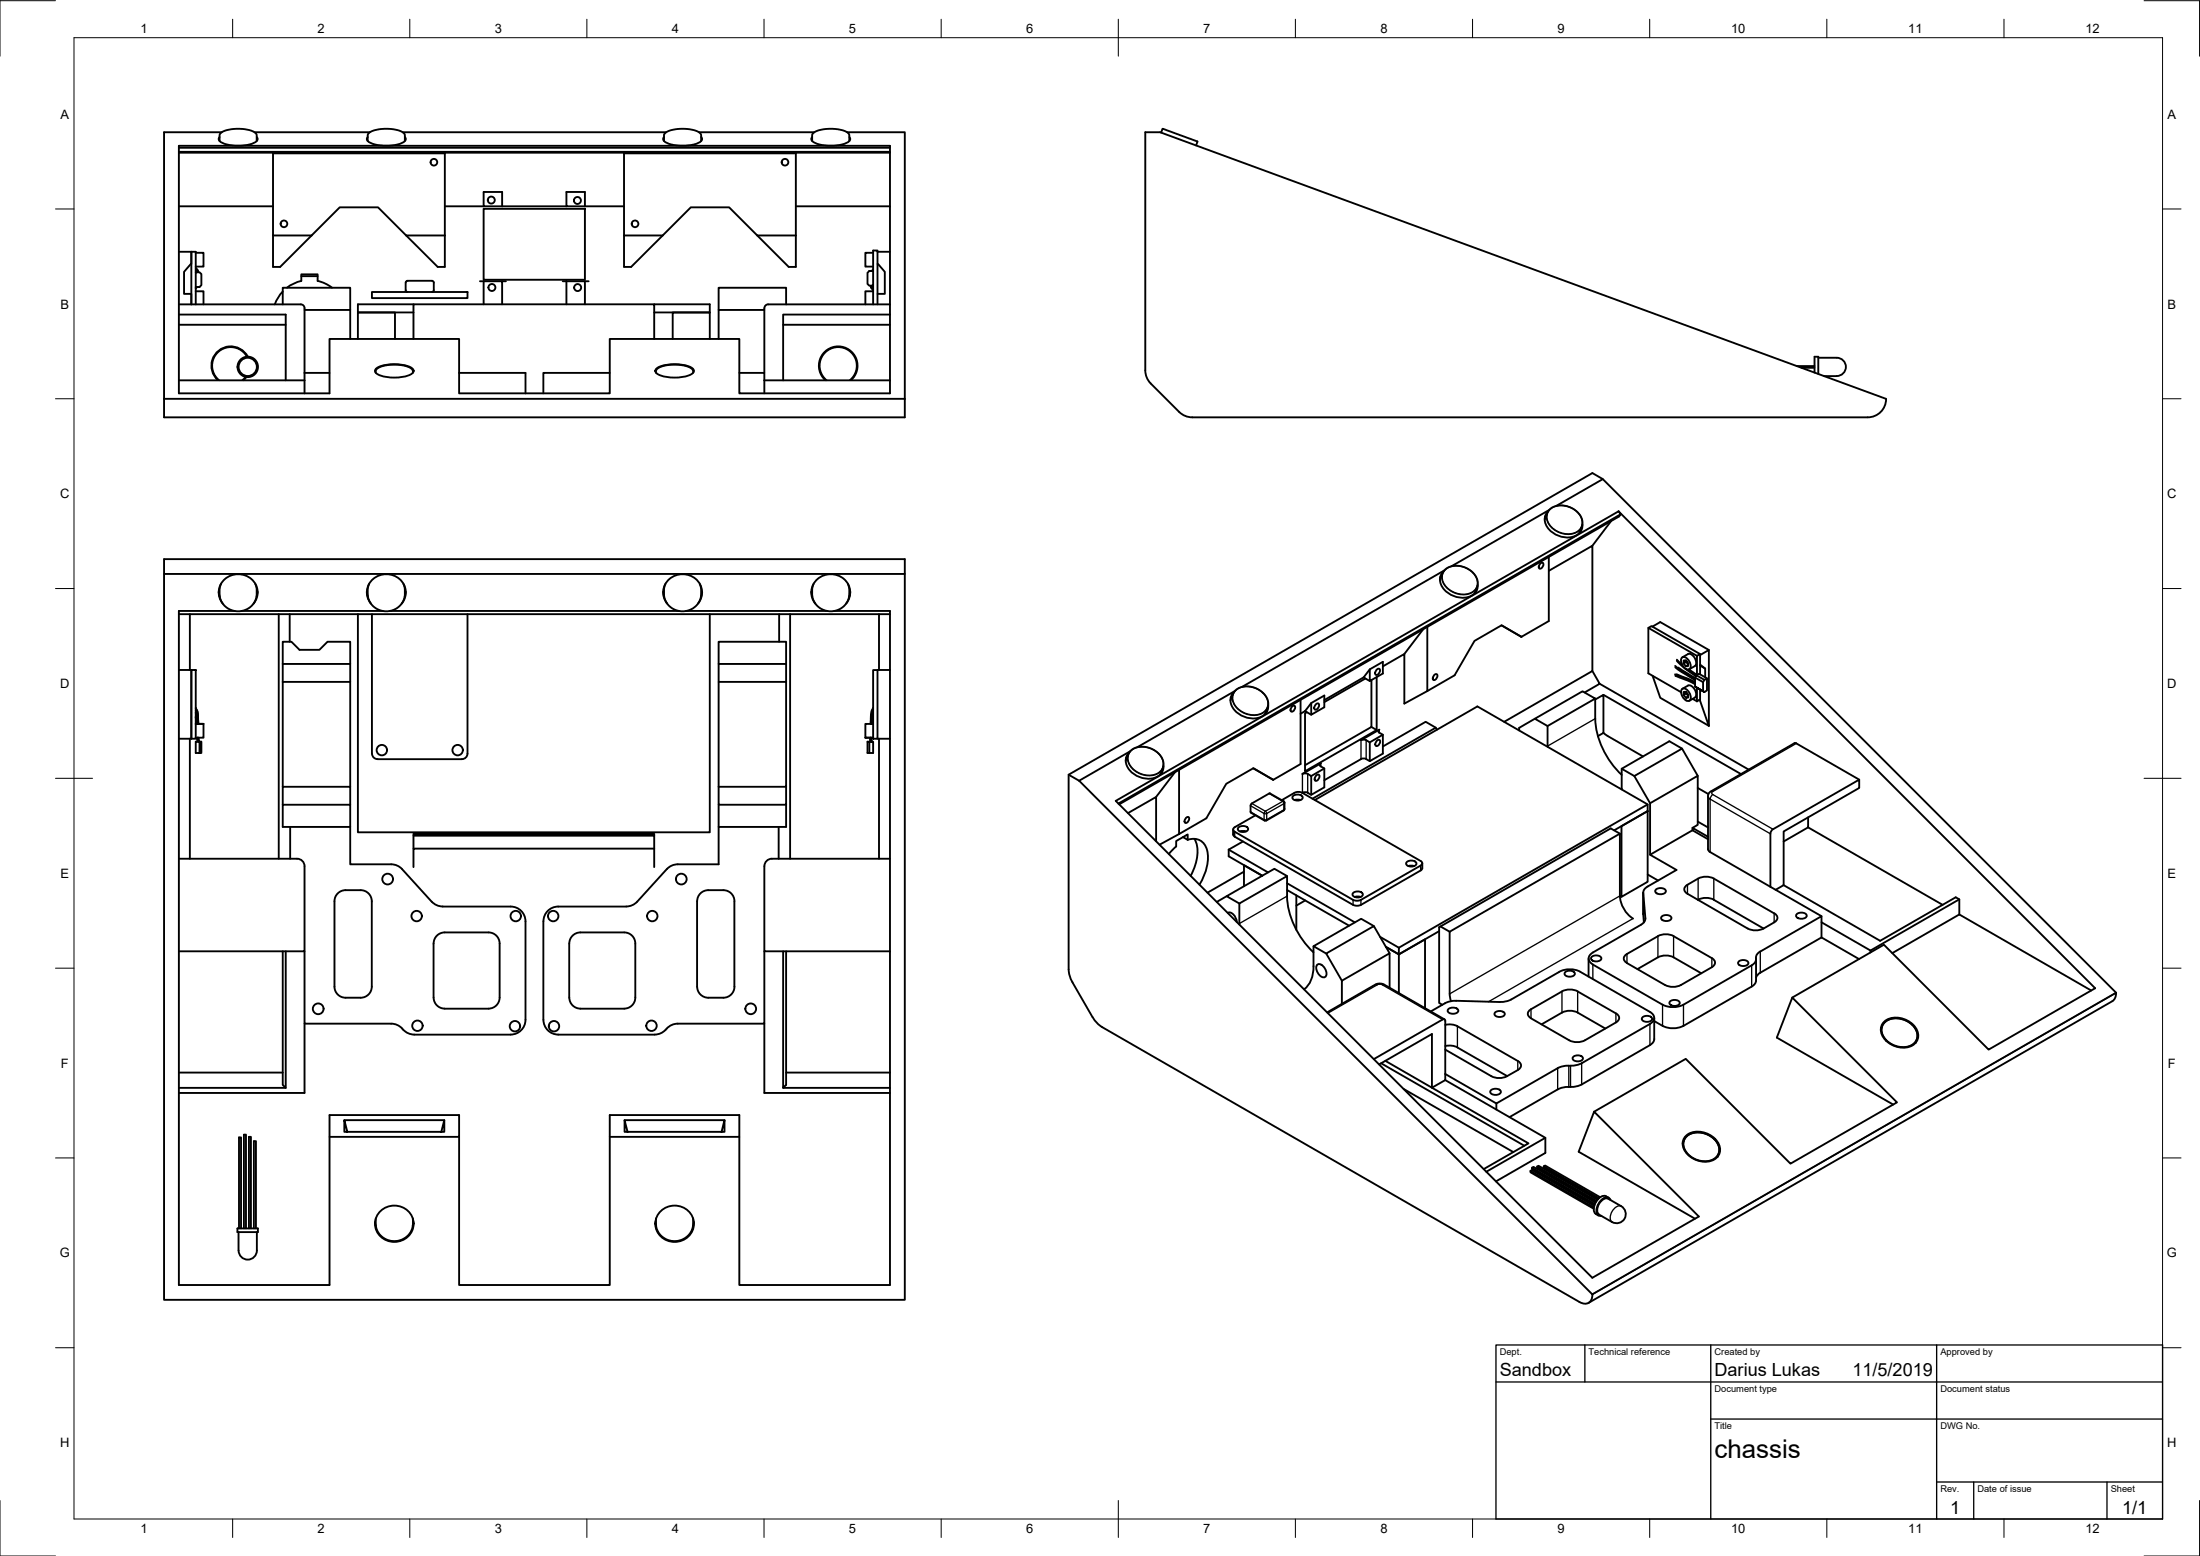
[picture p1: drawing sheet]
<svg xmlns="http://www.w3.org/2000/svg" width="594mm" height="420mm" viewBox="0 0 594 420" stroke-linecap="round" stroke-linejoin="round" font-family="sans-serif">
<!-- layer: Visible -->
<g fill="none" stroke="#000" stroke-width=".51">
<path d="M48.3 39.4h192v66.8h-40.7v-14.7h-34.9v14.7h-40.7v-14.7h-35v14.7h-40.7zM48.3 39.9h192M59.3 37a.94 .94 0 0 0-.2 1 .94 .94 0 0 0 .8 .5 11.7 11.7 0 0 0 9.2-.2 .79 .79 0 0 0 .2-1.3M59.3 38.1v-1.7l.6-.7 1.3-.5 2.6-.4 2.4 .1 2.4 .7 .7 .8v1.7M59.9 35.7h-15.6v72M68.7 35.7h31.2M99.3 37a.94 .94 0 0 0-.2 1 .94 .94 0 0 0 .9 .5 11.7 11.7 0 0 0 9.1-.2 .79 .79 0 0 0 .3-1.3M99.3 38.1v-1.7l.5-.7 1.4-.5 2.6-.4 2.4 .1 2.4 .7 .7 .8v1.7M108.7 35.7h71.2M179.3 37a.94 .94 0 0 0-.1 1 .94 .94 0 0 0 .8 .5 11.7 11.7 0 0 0 9.1-.2 .79 .79 0 0 0 .3-1.3M179.3 38.1v-1.7l.6-.7 1.3-.5 2.6-.4 2.4 .1 2.5 .7 .6 .8v1.7M188.7 35.7h31.2"/>
<path d="M219.3 37a.94 .94 0 0 0-.1 1 .94 .94 0 0 0 .8 .5 11.7 11.7 0 0 0 9.1-.2 .79 .79 0 0 0 .3-1.3M219.3 38.1v-1.7l.6-.7 1.3-.5 2.6-.4 2.4 .1 2.5 .7 .6 .8v1.7M228.7 35.7h15.6v77h-200v-5h200M309.3 35.7h4l196 72a4.9 4.9 0 0 1-5 5h-182.3l-1.7-.3-1.9-1.2-7.7-7.7-.9-1.3-.5-1.6zM313.5 35.8l.5-1 9.3 3.4M323.3 38.2l.1 .1M323.3 38.3l-.3 1M48.3 55.7h25.4M48.3 41.2h192M48.3 41h192M120.1 55.7h10.5M130.6 56.4h27.3v19.1h-27.3z"/>
<path d="M130.6 51.8h5v3.9h-5zM135.6 55.7h17.4M153 51.8h4.9v3.9h-4.9zM157.9 55.7h10.6M214.9 55.7h25.4M48.3 68h4.6v5.5M51.7 68v14.2v-2.8h-2v-6l2-2.1zM52.9 68.3h2v3.7h-2M52.9 78.7h2v3.5M52.9 73.5h1l.5 .5v3l-.5 .5h-1zM52.9 72.3l.5 .6 .1 .6M52.9 72.6l.4 .9"/>
<path d="M52.9 73l.3 .5M52.9 77.5v4.7M53 77.5l-.1 .1M53.2 77.5l-.3 .4M73.7 63.6h10.4M76.4 78.7l-1.4 1.9-.8 1.6M81.4 74.6h4.4M84.1 63.6l7.6-7.6h10.4l7.6 7.6M84.1 63.6l-8.5 8.5h-1.9v-30.7h46.4v30.7h-1.9l-8.5-8.5M85.8 75.9v-1.8h-4.4v1.8l-2.4 .8-1.5 1M85.8 75.9l1.7 .5 2.2 1.3M100.4 78.8h25.8v1.7h-25.8z"/>
<path d="M109.5 76.3l.1 2 .5 .5M109.6 76.3l.4-.5h6.6l.5 .5M109.7 63.6h10.4M117.1 76.3v2l-.5 .5M129.6 75.9h1M130.6 75.9h5v6.3M130.6 75.9v6.3M135.6 75.9h1M152 75.9h1M153 75.9h4.9v6.3M153 75.9v6.3M157.9 75.9h1.1"/>
<path d="M168.5 63.6h10.4M178.9 63.6l7.6-7.6h10.4l7.6 7.6M178.9 63.6l-8.5 8.5h-1.9v-30.7h46.4v30.7h-1.9l-8.5-8.5M204.5 63.6h10.4M234.3 73.7l.5-.5h1v4h-1l-.5-.5zM235.1 77.2l.2 .5 .5 .6M235.4 77.2l.4 .8M235.4 77.2l.4 .4M235.8 68.3h-2.1v3.7h2.1M235.8 78.7h-2.1v3.5M235.8 73.2v-5.6h1.2v14.6M235.8 73l-.2 .2"/>
<path d="M235.8 72.7l-.4 .5M235.8 77.2v5M237 71.3l1.9 2.1v6h-1.9M237 68h3.3M48.3 82.2h32.9a1.01 1.01 0 0 1 1 1M48.3 84.9h28.9v17.8M48.3 87.7h28.9M66.7 96.3a5 5 0 0 0-7.6-1.4 5 5 0 0 0 .1 7.8M66.9 96.3a5.2 5.2 0 0 0-7.8-1.6 5.2 5.2 0 0 0-.2 8M76.3 82.2v-4.5h18.3v6M82.2 83.7h12.4v7.8M82.2 83.2v23"/>
<path d="M101.7 99.4a11 11 0 0 1 9.6 0 .81 .81 0 0 1 0 1.5 11 11 0 0 1-9.6 0 .81 .81 0 0 1 0-1.5zM111.7 91.5v-9.3h65v9.3M111.7 84.4h-15.1h10.1v7.1M111.7 82.2h-15.1v9.3M176.7 82.2h15v2.2h-15M177.4 99.4a11 11 0 0 1 9.6 0 .81 .81 0 0 1 0 1.5 11 11 0 0 1-9.6 0 .81 .81 0 0 1 0-1.5zM181.7 91.5v-7.1h10v7.1M206.4 83.7h-12.3v7.8M206.4 83.2v17.5M207.4 82.2h32.9M207.4 82.2a1.01 1.01 0 0 0-1 1M211.5 87.7h28.8"/>
<path d="M212.3 82.2v-4.5h-18.2v6M240.3 84.9h-28.8v17.8M485.2 98.8h4.8M486.5 99.3h3.5M491 96.6h5a2.47 2.47 0 0 1 2.5 2.5 2.47 2.47 0 0 1-2.5 2.4l-3.4 .1M48.3 102.7h33.9M66.3 101.8l-.9 .9M66.5 101.8l-.7 .9M82.2 100.7h6.8M101.5 100.6l.1-.9 .8-.5 1.4-.5 2.2-.2 2.3 .1 1.8 .4 1.2 .7 .2 .9M124 100.7h17.9v5.5M164.7 100.7h-18v5.5"/>
<path d="M177.1 100.6l.1-.7 .9-.7 1.4-.5 2.2-.2 2.2 .1 2 .5 1.1 .6 .2 .9M199.6 100.7h6.8v2M206.4 102.7v3.5M206.4 102.7h33.9M222.9 102.7a5.2 5.2 0 0 1-.3-7.6 5.2 5.2 0 0 1 7.5 0 5.2 5.2 0 0 1-.3 7.6M223.2 102.7a5 5 0 0 1-.5-7.4 5 5 0 0 1 7.3 0 5 5 0 0 1-.5 7.4M490 100.6v-4.3h1v4.7M417.6 139.1l-.4 .5M418 138.1a3.5 3.5 0 0 0 .7 5.3 6 6 0 0 0 7.8 .5 2.92 2.92 0 0 0 .8-2.2M418.3 137.7l-26.4 15.2M420.2 136.6l12.6-7.2-2.8-1.7-141.4 81.5v52.6M432.8 129.4l138.6 138.7"/>
<path d="M437.1 138.1l.6 .8-135.7 78.1M437.1 138.1l-135.8 78.2 128.7 128.7 28.7-16.5-28.2-28.3-4.2 10.8 31.4 18.1M437.1 138.1l128.7 128.7-28.8 16.6-28.3-28.3-24.7 14.3M437.7 138.9l-.5 .6-135 77.7M44.3 151h200v4h-200zM44.3 155v196h200v-196M59.1 159.7l.2 1.4M59.7 157.6l-.4 1.2v1.9l.5 1.7 .7 1 .9 .8 1.4 .7 1.1 .2 1.5-.1 1.3-.5 1.1-.7 .8-.9 .4-1 .3-1.2v-1.8l-.4-1.3M69.6 159.7l-.3 1.4M99.1 159.7l.2 1.4M99.7 157.6l-.4 1.3v1.8l.5 1.7 .7 1 .9 .8 1.4 .7 1.1 .2 1.5-.1 1.3-.5 1.1-.7 .8-.9 .5-1 .2-1.2v-1.8l-.4-1.3M109.6 159.7l-.3 1.4"/>
<path d="M179.1 159.7l.3 1.4M179.7 157.6l-.4 1.3v1.8l.6 2 .9 1.1 .8 .5 1.3 .6 1.1 .2 1.4-.1 1.3-.5 1.1-.7 .8-1 .7-2.1v-1.8l-.4-1.3M189.6 159.7l-.3 1.4M219.1 159.7l.3 1.4M219.7 157.6l-.4 1.3v1.8l.6 2 1 1.1 .7 .5 1.3 .6 1.1 .2 1.4-.1 1.3-.5 1.1-.7 .8-1 .7-2.1v-1.9l-.4-1.2M229.6 159.7l-.3 1.4M388.8 156.6l.9-2.2 1.4-1.2 1.8-.4h1.4l1.2 .4 2.2 1.4 1.2 1.8 .1 1.5-.8 2.3M389.3 155.4l-.4 .5M389.8 154.3a3.5 3.5 0 0 0 .7 5.4 6 6 0 0 0 7.7 .5 2.92 2.92 0 0 0 .8-2.2M390 154l-54.6 31.5M398.7 159l-.1 .7M415.9 152.2l.7-.2a1.04 1.04 0 0 1-.9 1.5l-.2-.4z"/>
<path d="M417.1 140.3l1-2.3 1.2-1.1 .9-.3 1.4-.1 2.5 .5 1.7 1.1 .8 .9 .5 1.1 .2 1.5-.8 2.3M418.2 154.1l11.8-6.7v33.8l-23.8 13.7M418.2 150.4v17.3l-7.4 4.3M427 142.8l-.1 .6M435.1 140.7l-5.1 6.7M48.3 165.8h192M51.3 165.8v15.1M60.2 163a5 5 0 0 1 .1-6.2 5 5 0 0 1 6.1-1.4 4.8 4.8 0 0 1 2.1 7.6M63.4 165h-15.1v182h40.7v-45.9h35v5.9h-35M65.2 165h38.2M75.3 165.8v66.1M76.3 179.3v-6h2.4l2.2 2.2h5.4l2.1-2.2h6.2v6"/>
<path d="M78.2 165.8v7.5M96.6 165.8v58.9h95.1v-58.9M100.2 163a5 5 0 0 1 .1-6.2 5 5 0 0 1 6.1-1.4 4.8 4.8 0 0 1 2.1 7.6M100.4 165.8l.1 37.7a1.49 1.49 0 0 0 1.4 1.5M105.2 165h78.2M126.2 165.8v37.7a1.49 1.49 0 0 1-1.5 1.5M180.2 163a5 5 0 0 1 .1-6.2 5 5 0 0 1 6.1-1.4 4.8 4.8 0 0 1 2.1 7.6M185.2 165h38.2M194.1 179.3h18.2v4.8h-18.2zM194.1 179.3v-6h18.2v6M210.4 165.8v7.5M213.4 165.8v66.1"/>
<path d="M220.2 163a5 5 0 0 1 .1-6.2 5 5 0 0 1 6.1-1.4 4.8 4.8 0 0 1 2.1 7.6M225.2 165h15.1v182h-40.7v-40M237.4 165.8v15.1M373.4 179.9l5.8-3.3v13.4l6.2-3.4M384.3 169.9l-5.1 6.7M385.4 169.3v17.3M405.4 168.8l5.4 3.2M410.8 172l-5.3-3.2-7.3 4.3-5.4 9.3-7.4 4.2M445.1 169.5l.9-.4 13.1 7.5-.9 .5zM445.1 169.5v12.3l8.8 5.1M446.2 169.2l2.1-1.2 13.2 7.5v20.5M452.4 179.8l5.3 3.5"/>
<path d="M452.8 178.4l2.2 2.1 2.9 2.1M452.8 178.1l1.5 1.5M454 179.1h.1M454.2 177.6a1.67 1.67 0 0 1 2.2 1.4 1 1 0 0 1 .1 1.3 1 1 0 0 1-1.2 .3 2.46 2.46 0 0 1-1.1-3zM454.6 179.2l.6 .7M455.3 178.4v.4l-.7 .4v-.8l.6-.1 .6 .7v.9h-.6l.6-.3M455.3 178.8l.5 .6M455.8 176.6l-1.5 .9M455.8 176.6a2.18 2.18 0 0 1 1.9 3.3l-1.5 .8M458.2 177.1v5.2M459.1 179.7l1.4 .8v2.4M459.1 179.6l1.4 .9"/>
<path d="M459.1 176.6v5.5M461.5 175.5l-2.4 1.4M48.3 180.9h3.4v18.6h-3.4M51.3 199.5v32.4M51.7 180.9h1.2v18.6h-1.2zM52.9 195.5h2v3.7h-2M52.9 193.6l.2 1.9M52.9 192.4l.3 3.1M52.9 191.1l.5 1.3 .2 3.1-.2-2.8-.5-1.5M52.9 191.9l.3 .9 .1 2.7M52.9 195.5h.2M53.3 199.2v.6"/>
<path d="M53.3 199.2v.4M53.3 199.2v.7M53.3 199.2v1.1M53.6 195.5h1.3M53.6 199.2v1.1v-.6M53.6 200v.3v-.3M76.3 184.1v-4.8h18.3v4.8M94.6 184.1v28.3M94.6 184.1h-18.3v28.3M194.1 184.1v28.3M212.3 184.1v28.3h-18.2M233.7 199.2h1.3"/>
<path d="M235 199.2v.4M235 199.2v.5M235.1 199.2l-.1 1.1zM235.3 199.8v.5zM235.3 199.9v.4v-.3M235.8 195.5h-2.1v3.7h2.1h-.5v1.1M235.8 180.9h1.2v18.6h-1.2zM235.8 193.6l-.2 1.9M235.8 191.8l-.5 3.7M235.8 191.2l-.6 4.3M235.8 191.1l-.5 1.3-.2 3.1M237 180.9h.1"/>
<path d="M237 199.5h3.3M237 180.9h3.3M237.4 199.5v32.4M332.3 189.2l.8-2.2 .8-.8 .8-.5 2.1-.4 2.3 .5 2.1 1.4 1.1 1.8 .1 1.6-.8 2.2M332.7 188l-.4 .5M333.2 186.9a3.5 3.5 0 0 0 .7 5.4 6 6 0 0 0 7.7 .5 2.92 2.92 0 0 0 .9-2.2M333.4 186.6l-26.3 15.2M342.1 191.6l-.1 .7M348.9 190.8l.7-.2a1.04 1.04 0 0 1-.9 1.5l-.2-.4zM351.2 189v17.3l-7.4 4.3M352.4 192l-1.2 .7M352.4 192l1.7 1"/>
<path d="M354.1 189.8v3.2l3.5-2v-3.2l-3.5 2-1.7 2.2M355.3 190.2l.7-.2a1.09 1.09 0 0 1-.9 1.6l-.2-.4zM368.2 182.9l-10.6 6.1M368.2 182.9l1.7 1M368.7 183.2l-11.1 6.4M369.9 180.7v3.2l3.5-2v-3.2l-3.5 2-1.7 2.2M370.3 183.6v12.7l-17.9 10.3M370.3 196.3l1.5 .8M371.7 180.9l.8-.3a1.09 1.09 0 0 1-1 1.6l-.2-.4zM371.8 182.8v14.3l-19.4 11.2v-15.7l.5-.3M372.4 197l-4.9 2.9 .3-.1a2.26 2.26 0 0 1 2.1 .6v5.1M372.5 197l-.3 .2v.5l1.2 .7v5.1l-3.5 2a2.11 2.11 0 0 0-2.4-.5l-9.9 5.7"/>
<path d="M373.4 198.4l-3.5 2M387.3 182.3l.7-.3a1.04 1.04 0 0 1-.9 1.6l-.2-.4zM387.7 196.5l-2.7-1.6-11.6 6.7M388 197l-.3-.5-33.3 19.2M414.5 194.1l12.8-7.4 3.5 1.9-12.9 7.4zM414.5 194.1l-4.3 2.4v.7M417.9 196v5.6M430 181.2l2 3.4-4.1 2.4M430.8 188.9l2.2-1.3v10.3l-1.5 .9M430.8 188.6v5.5M430.8 194a22.3 22.3 0 0 0 7.1 15.2M432 184.6l40.2 23.2"/>
<path d="M433 187.6l37.1 21.4M433 197.9l1.1 .8M434 198.7l9.7 5.6M446.3 182.5l2 5.9 13.1 7.6M452.3 182.1l5.4 2.3M452.4 180.2l5.3 3.5M452.4 182.5l3.6 1.4 1.7 .9M452.7 182.1l5 2.1M453.2 180.3l4.5 2.8M454.2 186.1a1.67 1.67 0 0 1 2.2 1.4 1 1 0 0 1 .1 1.3 1 1 0 0 1-1.2 .3 2.46 2.46 0 0 1-1.1-3zM454.6 187.7l.7 .7M455.3 186.9v.4l-.7 .4v-.9h.7l.6 .8v.8h-.6l.6-.3"/>
<path d="M455.3 187.3l.6 .6M455.8 185.1l-1.5 .9M455.8 185.1a2.18 2.18 0 0 1 1.9 3.3l-1.5 .8M455.8 180.8l2.2 1.6M456.1 180.8l2.1 1.5M457.1 188.7l1.1 .7M457.7 185.4l2.5 1.5zM457.7 185.4v-2.4l2.2 1.2v2.4M457.7 183l.4-.6 2.1 1.2M458.1 182.4l.7-.5 2.1 1.3M458.2 185.7v3.7M459.1 188.9v.3l-.3-.2"/>
<path d="M459.1 189.2l2.3 6.8M459.1 186.2v2.7M459.1 188.9l-.9 .5M459.9 184.2l.3-.6 .7-.4v3.2l-.7 .5M461.5 196h-.1M53.9 200.3h-1v3h1v-3h.5v3h-.5M76.3 217.3h18.3v6h-18.3zM76.3 217.3v-4.9h18.3v4.9M101.9 205h22.8M194.1 212.4v4.9h18.2v-4.9M194.1 217.3v6M212.3 217.3v6h-18.2v10.1h-11.6l-1.6 .6-.8 .7"/>
<path d="M234.8 200.3h1v3h-1.5v-3h.5v3M288.6 209.2l2.8 1.6M291.4 210.8l138.6 138.7 141.4-81.4M304 205.5l.9-2.3 1.4-1.1 1-.4 1.5-.1 2.1 .6 1.8 1.1 1.3 1.9 .2 1.6-.9 2.3M304.4 204.3l-.4 .5M304.6 219.6l7.6-4.4v12M304.9 203.2a3.5 3.5 0 0 0 .7 5.4 6 6 0 0 0 7.7 .5 2.92 2.92 0 0 0 .9-2.3M305.2 202.9l-13.8 7.9M313.8 207.9v.7M317.3 208.5l-5.1 6.7M318.4 207.9v17.3M338.4 207.5l5.4 3.1"/>
<path d="M342.9 214.2l3.7 2.1M343 214.2l-5.1 2.9-.2 .5 .1 1.8M343.8 210.6l-5.3-3.2-7.4 4.2-5.3 9.4-7.4 4.2M346.6 218.9l-4.8 2.7-4-2.1M346.6 216.3l.3 .5-.1 1.8-.2 .3M349.1 215a1.83 1.83 0 0 1 2.7 .2 1.57 1.57 0 0 1-2.7 .5zM349.6 216l.8-.1 .8 .1M351.7 214.1l31.9 18.4 .5 .5-.5 .7-16.1 9.3-.8 .2-1.3-.2M351.7 214.1l-.9-.3-.9 .1-3.8 2.2M355 216l43.9-25.2 46 26.4v1.8M355.4 209.4l.7-.2a1.09 1.09 0 0 1-.9 1.6l-.2-.4zM356.7 206.1l-.3 .2v.5l1.2 .7v5.1l-3.5 2a2.11 2.11 0 0 0-2.4-.5"/>
<path d="M356.7 206.1l-5 2.9 .3-.1a2.26 2.26 0 0 1 2.1 .7v5M357.6 207.5l-3.5 2.1M371.8 200l.7-.2a1.09 1.09 0 0 1-.9 1.6l-.2-.4zM437.9 207.6l3.4 2 12.9-7.5-3.4-1.9-12.9 7.4v5.6M441.3 209.6l4.3 7.3M444.9 217.2l-67.2 38.7v1.8M444.9 219l-9 5.2M454.2 202.1l4.2 7.4M458.4 212.8l2.9 1.6M484.6 200.7l-22.6 13a1.44 1.44 0 0 0-.8 1.3v14.3l.6 .8M484.6 200.7h.5M485.1 200.7l17 9.8"/>
<path d="M48.3 231.9h31.9a2 2 0 0 1 2 2M78.4 223.3v8.6M82.2 233.9v23h-33.9M94.6 223.3v10.1h11.6l1.5 .6 .9 .7M108.6 234.7l8 8.8M111.7 225.1h65v.6h-65zM111.7 225.7v3.5M176.7 229.2v4.9M176.7 229.2h-65v4.9M176.7 225.7v3.5M180 234.7l-7.9 8.8M206.4 233.9v23h33.9"/>
<path d="M210.3 223.3v8.6M240.3 231.9h-31.9a2 2 0 0 0-2 2M318.4 225.2l-5.3 2.9M319.4 226l1.3 .8M320.2 220.9l.7-.3a1.04 1.04 0 0 1-.9 1.6l-.1-.4zM320.7 226.8v-1.5l-3.1 1.8v1.5l-2 2M320.7 226.8a3.9 3.9 0 0 1 5.4 3.6 13.4 13.4 0 0 1-2.2 8.5M322.5 226.5a9.6 9.6 0 0 1-.4 8.9l-.6 1.1M331.8 229.4v1.8l9.1 5.3-5-2.9v5.7M331.8 229.4l10.6 6.2M333 224v1.3M333 225.3l.4 .6 32 18.4"/>
<path d="M334.4 223.5a1.83 1.83 0 0 1 2.6 .2 1.57 1.57 0 0 1-2.6 .5zM334.9 224.5l.8-.1 .7 .1M335.6 227.2l-3.8 2.2M335.9 235.4l-9.8 5.6M339 220.2l-5.6 3.2-.4 .4 .2 .6 32.2 18.6M347.6 236.6l-3.5-2-12.9 7.4 3.5 2M347.6 238.5l18.3 10.6M379.8 232.8a1.83 1.83 0 0 1 2.7 .3 1.57 1.57 0 0 1-2.7 .4zM380.3 233.9l.8-.2 .8 .2M384.1 233.1v1.3l-.5 .7-16.1 9.2-.8 .3-1.3-.3M437.4 225.1l-2.4-1.4-46.4 26.7v20.4l.9 .5M437.9 223.1l7-4.1v19.1l-7 4.1z"/>
<path d="M444.9 236.1l2.8 1.7M455.2 239.3l3.9-2.3 1.9-.3 1.3 .3 16.8 9.6a1.29 1.29 0 0 1 .9 1.2 1.29 1.29 0 0 1-.9 1.2l-3.4 2-1.3 .2-1.9-.2-16.8-9.7a1.26 1.26 0 0 1-.5-2zM457 224.2l-11.4 6.6 7.1 4.1-8.2 4.8a1.7 1.7 0 0 0-.8 1.4l.6 6.9M457 224.2v-.7l4.2 2.5M457 223.5l1.4-.8v-13.2l-12.8 7.4v13.9M457 224.2l4.2 2.4M458.4 221.8l2.8 1.6M461.8 230.1l16.3 9.4M478.1 239.5v-14.4l.4-1 23.6-13.6v2.3l-20.5 11.7v14.5l-2.1 1.3M478.1 239.5l13.8 7.9M481.6 239l26.1 15 20.4-11.7 1 .5v4.1M488.3 220.7v2.7l-6.7 3.8"/>
<path d="M488.3 223.4l36.3 20.9M76.3 256.9v36l.9 .9M77.2 256.9v36.9h-28.9M116.6 243.5l1.3 .9 1.6 .4h18.4a4 4 0 0 1 4 4v26.6a4 4 0 0 1-4 4h-26a4.7 4.7 0 0 1-3.7-2.1l-1.5-.7-1.1-.2h-23.4v-19.5M146.7 248.8v26.6M156.7 251.8h11.9a2.99 2.99 0 0 1 3 3v14.6a2.99 2.99 0 0 1-3 3M156.7 251.8a3 3 0 0 0-3 3v14.6a2.99 2.99 0 0 0 3 3M172.1 243.5l-1.4 .9-1.6 .4h-18.4a4 4 0 0 0-4 4M188.2 243.4v23M188.3 243.4a2.99 2.99 0 0 1 3-3h4a2.99 2.99 0 0 1 3 3v23M206.4 256.9v19.5h-23.4a4.7 4.7 0 0 0-3.7 2l-1.4 .8-1.1 .2h-26.1a4 4 0 0 1-4-4M211.5 256.9v36.9l.8-.9v-36"/>
<path d="M331.2 242l-2.6 1.5M331.5 246.5a2.05 2.05 0 0 1 2.4 2l.1 .4M334.7 249.4v-5.4l12.9-7.4a30.2 30.2 0 0 0 .4 9 23.5 23.5 0 0 0 6.7 11.6M334.7 249.4v.2M347.6 240.3l16.7 9.7M350.1 241.8v9.3M352.5 243.1l-2.4 1.4M354.7 255.5v5.4a7.6 7.6 0 0 1-2.5 6.2M365.4 241.2a1.83 1.83 0 0 1 2.6 .2 1.57 1.57 0 0 1-2.6 .5zM365.8 242.2l.8-.1 .8 .1M371 250.1l-3.4-2-12.9 7.4 3.4 2M372.7 253l5 2.9"/>
<path d="M375.2 257.4l-4.2-7.3-12.9 7.4 4.3 7.3M377.7 257.7l-3.5-2 3.5 2v10.5M377.7 257.7l7.1-4.1v18.6M388.6 251.4l-10.9 6.3M389 250.2l2.5 1.4M429 258.8v4.9M429.8 258.4a1.83 1.83 0 0 1 2.6 .3 1.57 1.57 0 0 1-2.6 .5zM430.2 257.2a1.72 1.72 0 0 0-1.2 1.6 1.72 1.72 0 0 0 1.2 1.6M437.4 241.9v-16.8l-45.9 26.5v16.8l.3 1.9M437.4 241.9l.5 .3M437.4 241.9a7.8 7.8 0 0 0 3.6 6.1M443.7 241l.2 8.1"/>
<path d="M444.3 248a1.86 1.86 0 0 1-1.2 1.7l-13 7.5M447.1 240.3a1.89 1.89 0 0 1 2.7 .2 1.62 1.62 0 0 1-2.7 .5l-.1-.5zM447.7 252.8l-8.4 4.8a1.3 1.3 0 0 0-.8 1.2 1.3 1.3 0 0 0 .8 1.3l10.4 5.9 1.7 .5 1.3-.1 1.2-.4 8.4-4.8M447.7 252.8l1.8-.5 1.3 .1 1.1 .4M448.7 247.5a1.83 1.83 0 0 1 2.6 .3 1.57 1.57 0 0 1-2.6 .5zM451.9 252.8l10.3 5.9a1.29 1.29 0 0 1 .9 1.2 1.29 1.29 0 0 1-.9 1.3M451.9 258.5l7.5 4.3M451.9 258.5l-1.7-.5-2 .3-6 3.4M458.5 243a4.6 4.6 0 0 1 4.3-.1l13.4 7.8M469.5 259.7a1.83 1.83 0 0 1 2.6 .2 1.57 1.57 0 0 1-2.6 .5zM474.2 258.7v.2M474.2 258.9a1.86 1.86 0 0 1-1.2 1.8l-18.4 10.6"/>
<path d="M474.2 259v5.8l-.2 .7-.6 .6-18.8 10.9a6.3 6.3 0 0 1-5.7 0l-2.2-1.3M485.1 246.9a1.89 1.89 0 0 1 2.8 .2 1.62 1.62 0 0 1-2.8 .5l-.1-.5zM491.9 253.1v-5.7l-17 9.8a1.7 1.7 0 0 0-.7 1.5M491.9 249l13.2 7.7v.5M502 259l-10.1-5.9-16.6 9.6-.8 .7-.3 .6M511 257.4l18.1-10.5 35.6 20.6M529.1 242.8l-24 13.9M82.2 276.4v18.7h-33.9M90.3 266.4a2.99 2.99 0 0 0 3 3h4.1a2.99 2.99 0 0 0 3-3M90.3 266.4v-23a2.99 2.99 0 0 1 3-3h4.1a2.99 2.99 0 0 1 3 3v23M120.1 272.4h11.8M120.1 272.4a2.99 2.99 0 0 1-3-3v-14.6a3 3 0 0 1 3-3h11.8a2.99 2.99 0 0 1 3 3v14.6a2.99 2.99 0 0 1-3 3"/>
<path d="M156.7 272.4h11.9M188.3 266.4a2.99 2.99 0 0 0 2.9 3h4.1a2.99 2.99 0 0 0 3-3M206.4 276.4v18.7h33.9M288.6 261.8l.1 1.1 .6 1.8 5.7 10M295.1 274.7l1.1 1.5 1.4 1.1M297.5 277.3l129 74.3a2.14 2.14 0 0 0 2.5 .2 2.14 2.14 0 0 0 1-2.3M355.7 260.5a1.76 1.76 0 0 1 2.3 1.5 1.13 1.13 0 0 1 .2 1.2 1.13 1.13 0 0 1-.9 .7 2.62 2.62 0 0 1-1.6-3.4zM358.4 273.4l13-7.5 1.3-.3 1 .2 16.4 9.5M375.2 266.7v-9.3l-12.8 7.4v6.3M389.6 275.3l-18.6 10.7M389.6 275.3l.5-.1 .2 .5v14.3M390.3 276.7l1.7-.1 1.6 .5 16.3 9.4a1.29 1.29 0 0 1 .8 1.2 1.29 1.29 0 0 1-.8 1.2l-2.9 1.7-1.2 .4h-1.9l-1.2-.4"/>
<path d="M391.1 272.5a1.89 1.89 0 0 1 2.7 .3 1.62 1.62 0 0 1-2.7 .5l-.2-.5zM403.7 273.4a1.83 1.83 0 0 1 2.6 .3 1.57 1.57 0 0 1-2.6 .5zM416.3 276.6l5.5-3.2 1.1-.4 1.3-.1 1.8 .5 7.5 4.3M421.1 262.4l-13.9 7.9-2.1 .2-13-.2-1.5 .4-4.2 2.4M421.1 262.4a6.2 6.2 0 0 1 5.6 0l18.8 10.8a1.73 1.73 0 0 1 1.2 1.7 1.73 1.73 0 0 1-1.2 1.6l-18.4 10.6a8.9 8.9 0 0 1-4.6 .7l-1.9 .6-16.5 9.6-13.8-8M421.8 267.7l-8.4 4.8a1.3 1.3 0 0 0-.8 1.2 1.3 1.3 0 0 0 .8 1.3l10.3 5.9 1.8 .5 1.3-.1 1.2-.4 8.4-4.8a1.3 1.3 0 0 0 .8-1.2 1.3 1.3 0 0 0-.8-1.3l-10.4-5.9M421.8 267.7l1.1-.4 1.3-.1 1.8 .5M422.6 262.6a1.83 1.83 0 0 1 2.7 .2 1.57 1.57 0 0 1-2.7 .5zM430.1 260.5l18.8 10.8M443.5 274.7a1.83 1.83 0 0 1 2.6 .3 1.57 1.57 0 0 1-2.6 .5zM446.7 274.9v5.7l-.2 .7-.6 .6-18.8 10.9-1.4 .5-1.6 .2M448.9 271.3a6.3 6.3 0 0 0 5.7 0"/>
<path d="M450.9 270.5a1.83 1.83 0 0 1 2.7 .2 1.57 1.57 0 0 1-2.7 .5zM507.9 278l.7-1.6 1.5-1.1 2-.3 2.2 .4 1.7 1.1 1.4 1.6 .4 1.8-.6 1.7M508 277.7l-.1 .1M508.9 275.8a6 6 0 0 1 9.1 3.6 3.5 3.5 0 0 1-3.9 3.5 6 6 0 0 1-6.2-4.7 2.93 2.93 0 0 1 1-2.4zM571.4 268.1a2.58 2.58 0 0 1-1 2.3l-141.4 81.4M48.3 289.6h28M211.5 293.8h28.8M212.3 289.6h28M372.9 287.1l38.7 22.3M374.1 286.4l12.6 7.3v-14.5l-14.3 8.2M379 294l29.6 17.1M390.3 290v1.7l-3.6 2 26 15-12 7"/>
<path d="M390.3 291.7l13.8 7.9v-1.6M390.3 283.4l12.4 7.2M390.3 282.5l1.7-.1 1.6 .4M393.6 282.9l13.4 7.7M402.6 294.4a1.89 1.89 0 0 1 2.7 .3 1.62 1.62 0 0 1-2.7 .5l-.2-.5zM404.1 299.6l13.2 7.6v4.1l-13.3 7.7M420.6 294.2l-13 7.4M424.1 293.5l-2.1 .2-1.4 .5M424.8 285.4a1.83 1.83 0 0 1 2.6 .3 1.57 1.57 0 0 1-2.6 .4zM511.2 298.3l-31.4-18.1 4.2-10.8 28.3 28.3-28.8 16.5-28.3-28.3-24.7 14.3M517.4 281.3v.2M93 302.5h27"/>
<path d="M93.8 305.6l-.8-3.1v3.1h27v-3.1l-.8 3.1M124 307v40h40.7v-45.9h34.9v5.9h-34.9M168.7 302.5h26.9M169.5 305.6l-.8-3.1v3.1h26.9v-3.1l-.8 3.1M413.3 316.2l.4-.3 16.8 9.7M413.7 315.3l.4-.2 16.7 9.6M415.1 315l.4-.2 15.9 9.2M416.9 314.9l.3-.2 14.9 8.6M417.3 307.2l-15.9 9.2M454.4 308.8l.8-1.7 1.4-1 2.1-.3 2.3 .5 1.9 1.3 1.1 1.5 .3 1.7-.6 1.7M454.5 308.5l-.1 .1M455.4 306.6a6 6 0 0 1 9.1 3.6 3.5 3.5 0 0 1-3.9 3.5 6 6 0 0 1-6.2-4.7 2.93 2.93 0 0 1 1-2.4z"/>
<path d="M463.9 312.1v.2M64.1 331.7h5.5v1h-5.5zM64.4 332.7v5a2.47 2.47 0 0 0 2.5 2.4 2.47 2.47 0 0 0 2.5-2.4v-5M64.5 331.7v-24.6h.6v24.6M65.9 331.7v-25.3h.5v25.3M67.2 331.7v-24.7h.6v24.7M68.6 331.7v-23.6h.5v23.6M101.3 330l.2 1M101.5 329v2.2l.9 1.9 1.6 1.4 2.2 .6 1.3-.1 1.1-.3 1.8-1.3 1-1.8 .1-2.6M102.5 327.3a5.2 5.2 0 0 1 6.4-1.2 5.2 5.2 0 0 1 2.5 6.1 5.2 5.2 0 0 1-6.2 3 5.2 5.2 0 0 1-3.9-5.6l.3-.9zM111.7 330l-.2 1M177 330l.2 1"/>
<path d="M177.2 329v2.3l.8 1.7 .7 .8 1.1 .8 2.1 .5 1.4-.1 1-.3 1.7-1.3 .8-1.1 .3-1.1v-2.2M178.2 327.3a5.2 5.2 0 0 1 6.4-1.2 5.2 5.2 0 0 1 2.5 6.1 5.2 5.2 0 0 1-6.2 3 5.2 5.2 0 0 1-3.9-5.6l.3-.9zM187.4 330l-.3 1M430.4 326l-17.1-9.8v.3l17.1 9.9M430.7 325.1l-17-9.8v.4l16.9 9.7M431.1 324.3l-16-9.3v.4l15.9 9.1M431.8 323.5l-14.9-8.6v.4l14.6 8.5M434.3 323.7l3.5 2M434.3 323.7a2.84 2.84 0 0 0-3 3.1l.2 .9 .3 .2 3.5 2.1a2.47 2.47 0 0 0 3.4-.9 2.47 2.47 0 0 0-.9-3.4M434.4 323.4a1.94 1.94 0 0 0-3.1 .6 3.3 3.3 0 0 0-.7 3.5l1 .7M434.9 324a1.22 1.22 0 0 0-2.1-.3 3.7 3.7 0 0 0-1.4 4.3l.6 .3h.4"/>
<circle cx="117.2" cy="43.8" r=".9"/>
<circle cx="132.7" cy="54" r=".94"/>
<circle cx="155.9" cy="54.1" r=".94"/>
<circle cx="212" cy="43.8" r=".9"/>
<circle cx="76.7" cy="60.4" r=".9"/>
<circle cx="132.8" cy="77.6" r=".94"/>
<circle cx="156" cy="77.7" r=".94"/>
<circle cx="171.5" cy="60.4" r=".9"/>
<circle cx="66.9" cy="99.1" r="2.47"/>
<circle cx="66.9" cy="99.1" r="2.76"/>
<circle cx="103.1" cy="202.6" r="1.41"/>
<circle cx="123.6" cy="202.6" r="1.41"/>
<circle cx="104.7" cy="237.4" r="1.45"/>
<circle cx="184" cy="237.4" r="1.45"/>
<circle cx="112.5" cy="247.4" r="1.41"/>
<circle cx="139.3" cy="247.4" r="1.41"/>
<circle cx="149.4" cy="247.4" r="1.41"/>
<circle cx="176.1" cy="247.4" r="1.41"/>
<circle cx="85.9" cy="272.4" r="1.45"/>
<circle cx="112.7" cy="277" r="1.41"/>
<circle cx="139.1" cy="277.1" r="1.41"/>
<circle cx="149.6" cy="277.1" r="1.41"/>
<circle cx="175.9" cy="277" r="1.41"/>
<circle cx="202.7" cy="272.4" r="1.45"/>
</g>
<circle cx="233.7" cy="199.2" r=".25" fill="#000"/>
<!-- layer: Visible Narrow -->
<g fill="none" stroke="#000" stroke-width=".36">
<path d="M417.8 138.6a4.4 4.4 0 0 0 3.3 5.3 4.6 4.6 0 0 0 6.1-1.7M418.7 137.5a5.6 5.6 0 0 1 8.6 3.4 3.3 3.3 0 0 1-3.7 3.3 5.6 5.6 0 0 1-5.9-4.4 2.77 2.77 0 0 1 1-2.3zM388.9 156.4v.2M389.5 154.9a4.4 4.4 0 0 0 3.4 5.2 4.6 4.6 0 0 0 6-1.6M390.4 153.8a5.6 5.6 0 0 1 8.6 3.4 3.3 3.3 0 0 1-3.7 3.3 5.6 5.6 0 0 1-5.8-4.4 2.77 2.77 0 0 1 .9-2.3zM417.2 140.1l-.1 .2M426.6 143.7l-.1 .2M398.3 160l-.1 .2M332.3 189v.2M332.9 187.4a4.4 4.4 0 0 0 3.4 5.3 4.6 4.6 0 0 0 6-1.6M333.8 186.3a5.6 5.6 0 0 1 8.6 3.5 3.3 3.3 0 0 1-3.7 3.2 5.6 5.6 0 0 1-5.8-4.4 2.77 2.77 0 0 1 .9-2.3zM341.7 192.6l-.1 .2"/>
<path d="M367.5 199.9v5.1M368.9 199.9v5.1M372.4 197v.8M430.8 194.1l-12.9 7.4M304.1 205.3l-.1 .2M304.7 203.7a4.4 4.4 0 0 0 3.3 5.3 4.6 4.6 0 0 0 6-1.6M305.5 202.6a5.6 5.6 0 0 1 8.6 3.5 3.3 3.3 0 0 1-3.7 3.2 5.6 5.6 0 0 1-5.8-4.4 2.77 2.77 0 0 1 .9-2.3zM313.4 208.9v.2M337.7 219.2l3.7 2.1v-1.6M337.7 217.6l3.7 2.1M341.4 219.7h.7M341.4 219.7l.3-.6 .4 .6"/>
<path d="M342.7 214.3l3.7 2.1M346.4 216.4l-4.7 2.7-3.7-2.1M346.4 216.4l.3 .6M346.6 216.3l-.2 .1M346.7 218.7l-4.6 2.6v-1.6M346.7 217l-4.6 2.7M346.7 217v1.7M346.7 218.6l-.1 .3M346.9 218.4l-.2 .2M346.9 216.8l-.2 .2M351.7 209v5.1M353.1 209v5.1"/>
<path d="M356.7 206.1v.8M462 213.7h.5M462.5 213.7l-.3 .4 .3 .4M462.5 214.5l16.3 9.4M462.5 214.5l-.5 .6-.2 .7-.4-.4-.2-.4M485.1 200.7l-22.6 13M333.4 224.6v1.3M341.5 221.5l-.1-.2h.7l-.1 .2M383.6 233.7v1.4M455.7 238.9v2.4M458.6 237.2v5.8M462.8 237.2v5.8"/>
<path d="M478.1 225.1l-16.3-9.3v14.3M347.6 242l-12.9 7.4M365.4 243v1.3M367.5 243v1.3M437.4 241.9l-45.9 26.5M439.3 257.6v2.5M441 248l-39 22.5M443.7 241.2v5.7M444.3 248v.2M447.7 252.8v5.7M451.9 252.8v5.7M462.3 258.7v2.5"/>
<path d="M475.3 256.9v5.8M479.1 246.6v2.5M371.4 265.9h.5M371.9 265.9l.7-.2 .7 .2M371.9 265.9l-13.3 7.7M373.3 265.9l16.3 9.4M373.8 265.9h-.5M393.6 277.1v5.8M413.4 272.5v2.5M421.8 267.7v5.7M426 267.7v5.7M430.1 260.5v3.9"/>
<path d="M436.4 273.6v2.5M445.5 276.5v5.7M448.9 271.3v5.7M454.6 271.3v5.7M473 260.7v5.7M508.2 277.1a4.4 4.4 0 0 0 3.4 5.3 4.6 4.6 0 0 0 6-1.7M509.1 276a5.6 5.6 0 0 1 8.6 3.4 3.3 3.3 0 0 1-3.7 3.3 5.6 5.6 0 0 1-5.8-4.4 2.77 2.77 0 0 1 .9-2.3zM571.4 268.1l-141.4 81.4M409.9 286.5v2.4M420.6 288.4v5.8M423.6 287.8v5.7M424.1 287.8v5.7"/>
<path d="M427.1 287.1v5.7M454.7 307.9a4.4 4.4 0 0 0 3.4 5.3 4.6 4.6 0 0 0 6-1.7M455.6 306.8a5.6 5.6 0 0 1 8.6 3.4 3.3 3.3 0 0 1-3.7 3.3 5.6 5.6 0 0 1-5.8-4.4 2.77 2.77 0 0 1 .9-2.3zM437.8 325.7a2.84 2.84 0 0 0-3 3.1l.2 .9 .3 .3"/>
</g>
<!-- layer: TitleBlock -->
<path d="M404 363.2h180v47h-180zM404 373.2h180M428 363.2v10M462 363.2v47M523 363.2v47M462 383.2h122M523 400.2h61M533 400.2v10M569 400.2v10" fill="none" stroke="#000" stroke-width=".36"/>
<!-- layer: Border -->
<g fill="none" stroke="#000" stroke-width=".27">
<path d="M15 .2h-15v15M20 10.2h564v400h-564zM62.8 5.2v5M110.7 5.2v5M158.5 5.2v5M206.3 5.2v5M254.1 5.2v5M302 5.2v10M349.8 5.2v5M397.6 5.2v5M445.5 5.2v5M493.3 5.2v5"/>
<path d="M541.1 5.2v5M579 .2h15v15M15 56.4h5M584 56.4h5M15 107.7h5M584 107.7h5M15 158.9h5M584 158.9h5M15 210.2h10M579 210.2h10M15 261.4h5M584 261.4h5"/>
<path d="M15 312.7h5M584 312.7h5M15 363.9h5M584 363.9h5M0 405.2v15h15M62.8 410.2v5M110.7 410.2v5M158.5 410.2v5M206.3 410.2v5M254.1 410.2v5M302 405.2v10M349.8 410.2v5"/>
<path d="M397.6 410.2v5M445.5 410.2v5M493.3 410.2v5M541.1 410.2v5M594 405.2v15h-15"/>
</g>
<text font-size="7" x="463" y="393.7">chassis</text>
<g font-size="4.9">
<text x="405" y="371.7">Sandbox</text>
<text x="463" y="371.7">Darius Lukas</text>
<text x="500.2" y="371.7">11/5/2019</text>
<text x="526.6" y="408.8">1</text>
<text x="573.1" y="408.8">1/1</text>
</g>
<g font-size="3.5">
<text x="37.9" y="8.9">1</text>
<text x="85.8" y="8.9">2</text>
<text x="133.6" y="8.9">3</text>
<text x="181.4" y="8.9">4</text>
<text x="229.3" y="8.9">5</text>
<text x="277.1" y="8.9">6</text>
<text x="324.9" y="8.9">7</text>
<text x="372.7" y="8.9">8</text>
<text x="420.6" y="8.9">9</text>
<text x="467.4" y="8.9">10</text>
<text x="515.3" y="8.9">11</text>
<text x="563.1" y="8.9">12</text>
<text x="16.3" y="32">A</text>
<text x="585.3" y="32">A</text>
<text x="16.3" y="83.3">B</text>
<text x="585.3" y="83.3">B</text>
<text x="16.2" y="134.6">C</text>
<text x="585.2" y="134.6">C</text>
<text x="16.2" y="185.8">D</text>
<text x="585.2" y="185.8">D</text>
<text x="16.3" y="237">E</text>
<text x="585.3" y="237">E</text>
<text x="16.4" y="288.3">F</text>
<text x="585.4" y="288.3">F</text>
<text x="16.1" y="339.6">G</text>
<text x="585.1" y="339.6">G</text>
<text x="16.2" y="390.8">H</text>
<text x="585.2" y="390.8">H</text>
<text x="37.9" y="413.9">1</text>
<text x="85.8" y="413.9">2</text>
<text x="133.6" y="413.9">3</text>
<text x="181.4" y="413.9">4</text>
<text x="229.3" y="413.9">5</text>
<text x="277.1" y="413.9">6</text>
<text x="324.9" y="413.9">7</text>
<text x="372.7" y="413.9">8</text>
<text x="420.6" y="413.9">9</text>
<text x="467.4" y="413.9">10</text>
<text x="515.3" y="413.9">11</text>
<text x="563.1" y="413.9">12</text>
</g>
<g font-size="2.5">
<text x="405" y="366">Dept.</text>
<text x="429" y="366">Technical reference</text>
<text x="463" y="366">Created by</text>
<text x="524" y="366">Approved by</text>
<text x="463" y="376">Document type</text>
<text x="524" y="376">Document status</text>
<text x="463" y="386">Title</text>
<text x="524" y="386">DWG No.</text>
<text x="524" y="403">Rev.</text>
<text x="534" y="403">Date of issue</text>
<text x="570" y="403">Sheet</text>
</g>
</svg>
